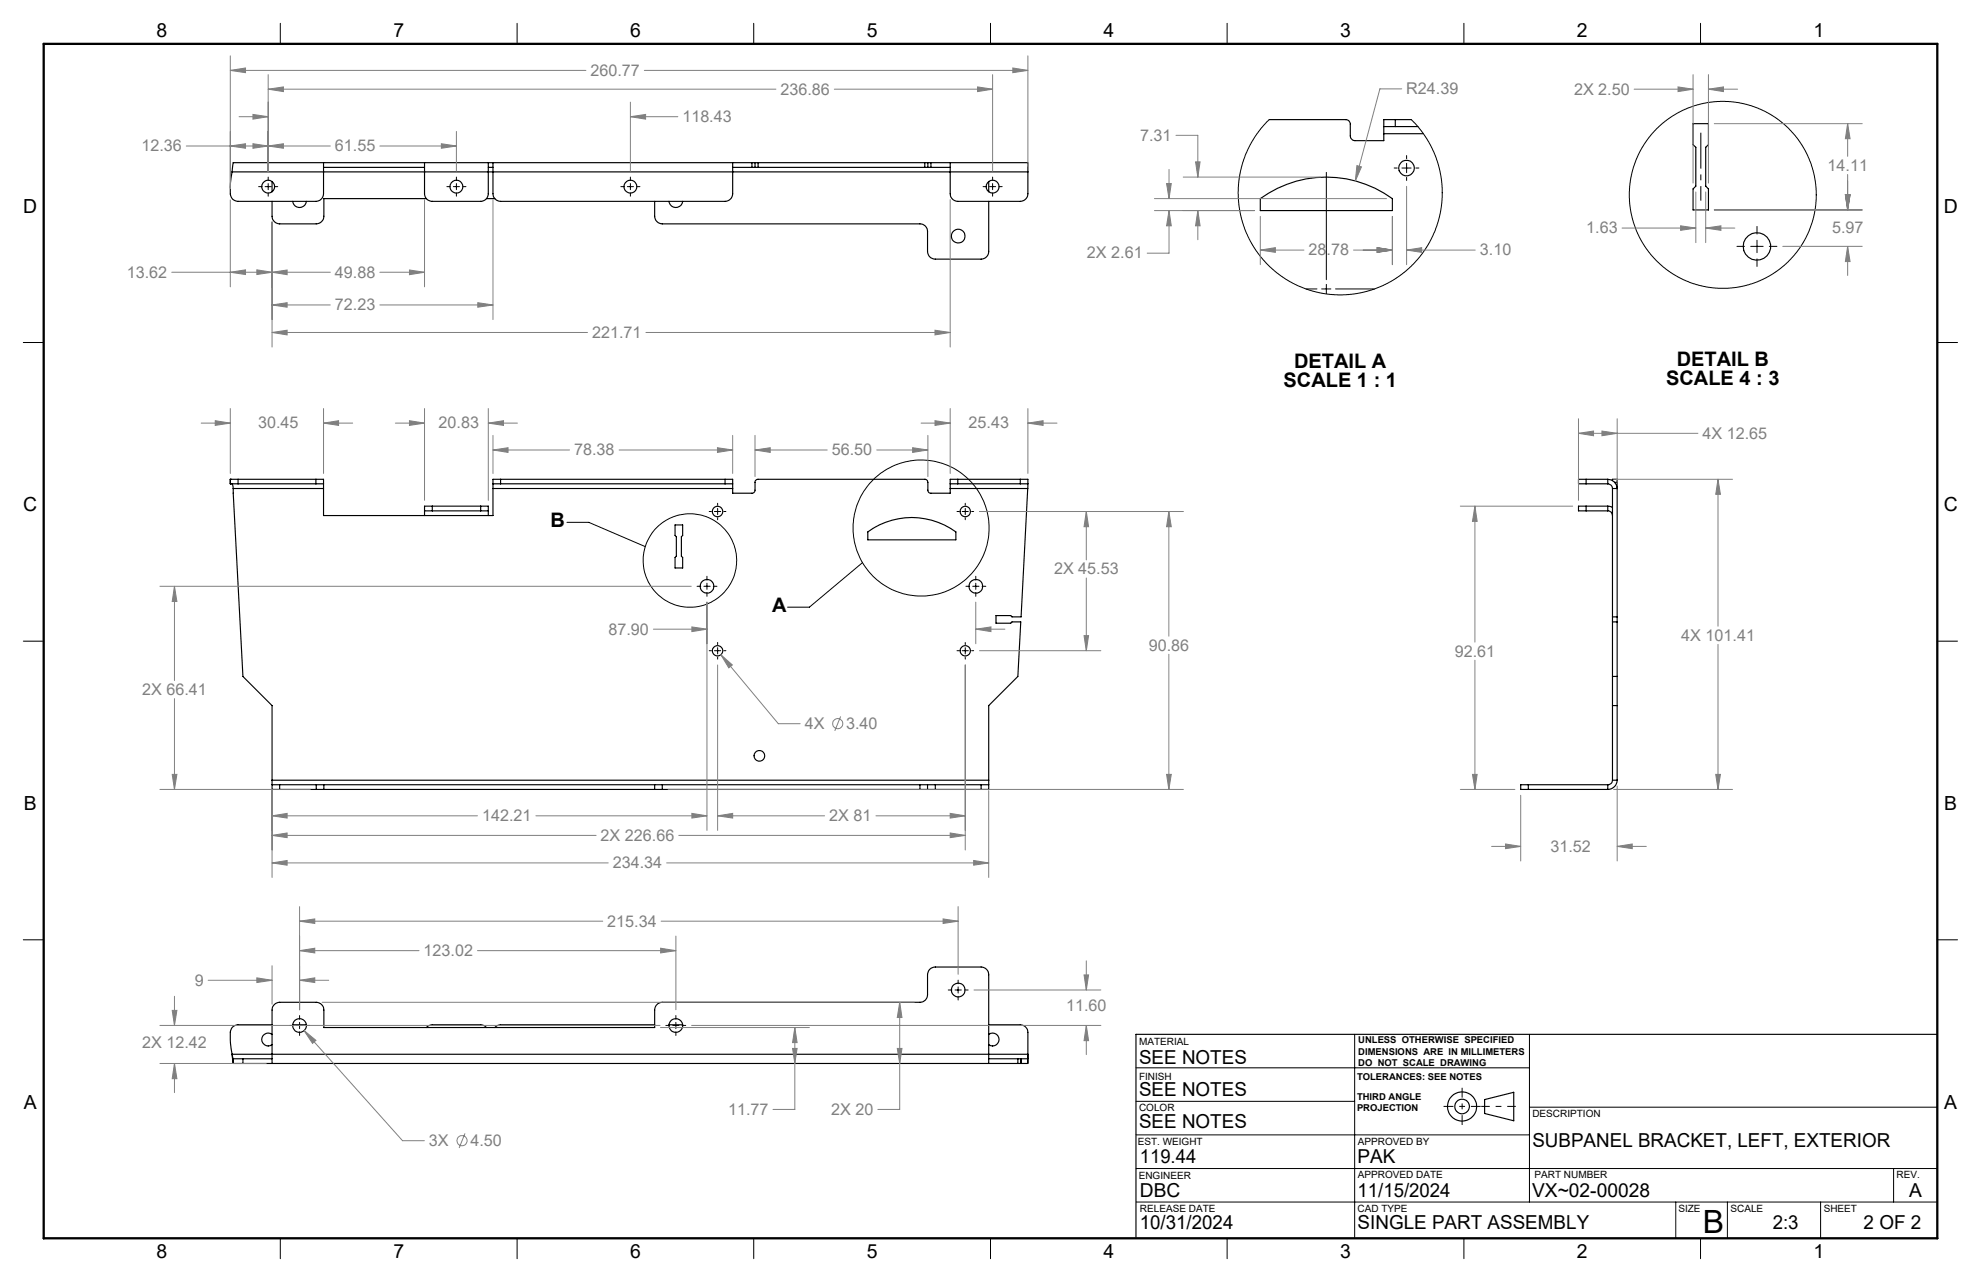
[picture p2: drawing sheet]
<svg xmlns="http://www.w3.org/2000/svg" width="432mm" height="279mm" viewBox="0 0 432 279" stroke-linecap="round" stroke-linejoin="round" font-family="sans-serif">
<g fill="none" stroke="#000" stroke-width=".25">
<path d="M50.6 37.5h173.4M59.3 39.5v2.3M70.5 35.5v6.7a1.69 1.69 0 0 1-1.6 1.7h-17a1.77 1.77 0 0 1-1.7-2.2v-1.8l.4-2.4M70.5 36.5h22M92.5 35.5v6.7a1.69 1.69 0 0 0 1.7 1.7h10.6a1.69 1.69 0 0 0 1.6-1.7v-6.7M106.4 36.5h1.1M107.5 35.5v6.7a1.69 1.69 0 0 0 1.6 1.7h48.9a1.69 1.69 0 0 0 1.7-1.7v-6.7M159.7 36.5h4.2M163.9 35.5h-113.1l-.2 2M163.9 36.5h.7M163.9 35.5h.7M163.9 35.5v1"/>
<path d="M164.6 35.5h.6M164.6 36.5h.6M164.6 35.5v1M165.2 36.5h36.4M165.2 35.5v1M165.2 35.5h36.4M201.6 35.5h.6M201.6 36.5h.6M201.6 35.5v1M202.2 36.5h.7M202.2 35.5h.7M202.2 35.5v1"/>
<path d="M202.9 35.5h21.1v2M202.9 36.5h4.2M202.9 35.5v1M207.1 35.5v6.7a1.69 1.69 0 0 0 1.7 1.7h13.6a1.69 1.69 0 0 0 1.6-1.7v-4.7M215.5 39.5v2.3M276.6 26.1h16.7a.96 .96 0 0 1 1 1v2.5a1.09 1.09 0 0 0 1 1.1h6.3v-1.6M301.6 27.6h2.5M301.6 27.6v1.5M301.6 29.1h8.6M304.1 26.1h-2.5v1.5M304.1 26.1v1.5M304.1 26.1h3.5"/>
<path d="M304.1 27.6h5M369 27h3.4v4.5l-.6 .6v8.5l.6 .6v4.6h-3.4v-4.6l.6-.6v-8.5l-.6-.6zM63.8 43.9a1.49 1.49 0 0 0 1.5 1.3 1.49 1.49 0 0 0 1.5-1.3M93 43.3h-22.4v3.8a1.69 1.69 0 0 1-1.7 1.7h-7.9a1.69 1.69 0 0 1-1.7-1.7v-3.2M106 43.3h1.8M142.7 43.9v3.2a1.69 1.69 0 0 0 1.7 1.7h56.1a1.63 1.63 0 0 1 1.7 1.6v4.4a1.69 1.69 0 0 0 1.7 1.7h10a1.69 1.69 0 0 0 1.6-1.7v-10.9M145.8 43.9a1.51 1.51 0 0 0 1.5 1.3 1.51 1.51 0 0 0 1.5-1.3M274.7 43.3a24.4 24.4 0 0 1 28.8 0v2.6h-28.8zM50.2 105.4h1.7M50.2 104.5h1.7M50.2 105.4h.1M50.2 104.5h.1"/>
<path d="M50.2 104.5v.9M50.6 105.4l.2 1.1M50.8 106.5l2.2 40.9 6.3 6.4v16.2M50.8 106.5h19.7M51.9 104.5h17M51.9 105.4h17M51.9 104.5v.9M68.9 105.4h1.6M68.9 104.5h1.6v.9M68.9 104.5v.9M70.5 105.4v1.1M70.5 106.5v5.9h37v-5.9"/>
<path d="M92.5 111.3h1.7M92.5 111.3v1.1M94.2 110.3h-1.7v1M94.2 110.3v1M94.2 110.3h10.6M94.2 111.3h10.6M104.8 110.3h1.6v1M104.8 111.3h1.6M104.8 110.3v1M106.4 111.3v1.1M107.5 105.4h1.6M107.5 105.4v1.1"/>
<path d="M107.5 106.5h52.2M109.1 104.5h-1.6v.9M109.1 104.5h48.9M109.1 105.4h48.9M109.1 104.5v.9M147.1 114.4h1.7v2.3l-.3 .3v4.2l.3 .3v2.3h-1.7v-2.3l.3-.3v-4.2l-.3-.3zM158 105.4h1.7M158 104.5h1.7v.9M158 104.5v.9M159.7 105.4v1.1M159.7 106.5v1h4.2a.66 .66 0 0 0 .7-.7v-1.7a.66 .66 0 0 1 .6-.6h36.4a.66 .66 0 0 1 .6 .6v1.7a.61 .61 0 0 0 .7 .7h4.2v-1M189.2 115.9a16.2 16.2 0 0 1 19.2 0v1.8h-19.2z"/>
<path d="M207.1 105.4h1.7M207.1 105.4v1.1M207.1 106.5h16.9M208.8 104.5h-1.7v.9M208.8 104.5v.9M208.8 104.5h13.6M208.8 105.4h13.6M222.4 104.5h1.6v.9M222.4 105.4h1.6M222.4 104.5v.9M224 106.5l-1.4 27.9h-2l-.3-.2h-3.2v1.6h3.2l.3-.3h1.9l-.6 11.9-6.4 6.4v16.2M224 105.4v1.1"/>
<path d="M345.7 104.5h-1.6v.9h1.6M345.7 110.3h-1.6v1h1.6M345.7 104.5h4.7M345.7 105.4h4.7M345.7 110.3h4.7M345.7 111.3h4.7M345.7 104.5v.9M345.7 110.3v1M350.4 104.5a2.05 2.05 0 0 1 2.1 2h-1M350.4 105.4a1.02 1.02 0 0 1 1.1 1.1M350.4 111.3a.97 .97 0 0 1 1.1 1.1M350.4 110.3l1.1 .3"/>
<path d="M350.4 104.5v.9M350.4 110.3v1M351.5 104.7v-.2h1v.6M351.5 106.5v63.5M351.9 105.1h.6M352.5 105.1v64.9M351.5 134.4h1M351.5 135.5h1M351.5 147.4h1M351.5 153.8h1M59.3 171v1h1.7M59.3 171h1.7"/>
<path d="M59.3 170v1M59.3 170h156.2M61 172h7.9M61 171h7.9M61 171v1M68.9 172h1.7M68.9 171h1.7M68.9 171v1M70.6 172h72.1M70.6 171h72.1M70.6 171v1M142.7 172h1.7"/>
<path d="M142.7 171h1.7M142.7 171v1M144.4 172h56.1M144.4 171h56.1M144.4 171v1M200.5 172h1.7M200.5 171h1.7M200.5 171v1M202.2 172h1.7M202.2 171h1.7M202.2 171v1M203.9 171v1"/>
<path d="M203.9 172h10M203.9 171h10M213.9 171h1.6M213.9 171v1M215.5 171v1h-1.6M215.5 170v1M333.1 171h-1.6v1h1.6M333.1 172h17.3M333.1 171h17.3M333.1 171v1M350.4 171v1M351.5 170a.97 .97 0 0 1-1.1 1"/>
<path d="M351.5 170h1M352.5 170a2.05 2.05 0 0 1-2.1 2M50.6 229.8l.2 2M50.6 229.8l.2 1M50.6 229.8h173.4M50.8 230.8v1M50.8 231.8h173.2M50.8 230.8h8.5M53 230.8v1M59.3 231.8v-11.7a1.69 1.69 0 0 1 1.7-1.7h7.9a1.69 1.69 0 0 1 1.7 1.7v3.8h72.1v-3.8a1.69 1.69 0 0 1 1.7-1.7h56.1a1.63 1.63 0 0 0 1.7-1.6v-4.4a1.69 1.69 0 0 1 1.7-1.7h10a1.69 1.69 0 0 1 1.6 1.7v19.4M59.3 223.3h-7.4a1.77 1.77 0 0 0-1.7 2.2v1.9l.4 2.4M59.3 225.4a1.41 1.41 0 0 0-1.9 .2 1.41 1.41 0 0 0 0 1.9 1.41 1.41 0 0 0 1.9 .2"/>
<path d="M63.8 223.3h3M93 223.9l.3-.3 .9-.3h10.6l.6 .2 .6 .4M142.7 223.3h-33.6l-.6 .2-.7 .4M145.8 223.3h3M215.5 223.3h6.9a1.69 1.69 0 0 1 1.6 1.7v4.8M215.5 225.4a1.41 1.41 0 0 1 1.9 .2 1.41 1.41 0 0 1 0 1.9 1.41 1.41 0 0 1-1.9 .2M215.5 230.8h8.5M221.9 230.8v1M222.5 230.8v1M222.6 230.8v1M224 230.8v1M224 229.8v2"/>
<path d="M224 229.8v1M323.6 239.6l6.4-1.5v6.2l-6.4-1.6zM422.3 225.4h-174.7v44.5"/>
<circle cx="306.6" cy="36.6" r="1.7"/>
<circle cx="58.4" cy="40.7" r="1.4"/>
<circle cx="99.5" cy="40.7" r="1.41"/>
<circle cx="137.4" cy="40.7" r="1.41"/>
<circle cx="208.9" cy="51.5" r="1.51"/>
<circle cx="216.4" cy="40.7" r="1.41"/>
<circle cx="382.9" cy="53.7" r="3"/>
<circle cx="156.4" cy="111.5" r="1.15"/>
<circle cx="210.4" cy="111.5" r="1.13"/>
<circle cx="154.1" cy="127.8" r="1.51"/>
<circle cx="212.7" cy="127.8" r="1.51"/>
<circle cx="156.4" cy="141.8" r="1.14"/>
<circle cx="210.4" cy="141.8" r="1.12"/>
<circle cx="165.5" cy="164.7" r="1.17"/>
<circle cx="208.9" cy="215.8" r="1.51"/>
<circle cx="65.3" cy="223.5" r="1.5"/>
<circle cx="147.3" cy="223.5" r="1.5"/>
<circle cx="318.7" cy="241.1" r="3.2"/>
<circle cx="318.7" cy="241.2" r="1.6"/>
</g>
<g fill="none" stroke="#000" stroke-width=".22">
<path d="M61.1 5.1v4.5M112.7 5.1v4.5M164.3 5.1v4.5M215.9 5.1v4.5M267.5 5.1v4.5M319.1 5.1v4.5M370.7 5.1v4.5M58.5 38.6v.7M99.5 38.6v.7M137.4 38.6v.7M216.4 38.6v.7M276.6 26.1l-1.8 2-2 2.9-1.4 2.9-1 3.3-.5 3.1v3l.5 3.5 .9 2.9 1.5 3.4 1.9 2.8 2.2 2.3 2.5 2.1 3.3 1.9 2.7 1.1 3.2 .7 3 .3 3.1-.2 3.4-.6 3.5-1.3 2.4-1.3 2.5-1.8 2.6-2.7 2.1-2.9 1.5-2.9 .9-2.7 .7-3.8 .1-3.2-.5-3.6-.8-2.9-1.7-3.5-1.6-2.4-2.2-2.4"/>
<path d="M289.1 37.6v23.4M303.9 36.6h.7M305.6 36.6h2M306.6 33.9v.7M306.6 35.6v2M306.6 38.7v.6M308.6 36.6h.7M56.4 40.7h.7M57.8 40.7h1.3M58.5 40v1.3M58.5 42.1v.7M59.8 40.7h.7"/>
<path d="M97.4 40.7h.7M98.8 40.7h1.4M99.5 40v1.3M99.5 42.1v.7M100.9 40.7h.7M135.3 40.7h.8M136.7 40.7h1.4M137.4 40v1.3M137.4 42.1v.7M138.7 40.7h.8M214.3 40.7h.7M215.7 40.7h1.3"/>
<path d="M216.4 40v1.3M216.4 42.1v.7M217.7 40.7h.7M378.6 53.7h1.7M381.6 53.7h2.7M383 49.4v1.6M383 52.4v2.7M383 56.4v1.7M385.7 53.7h1.6M5.1 74.6h4.4M284.7 63h2.4M288.1 63h2"/>
<path d="M289.1 62v2M291.1 63h8.5M422.3 74.6h4.4M123.6 113.8h4.7l12.4 5.3M154.6 111.5h.4M155.7 111.5h1.4M156.4 109.7v.4M156.4 110.8v1.3M156.4 112.8v.5M157.8 111.5h.4M208.6 111.5h.5M209.7 111.5h1.4"/>
<path d="M210.4 109.7v.4M210.4 110.8v1.3M210.4 112.8v.5M211.8 111.5h.4M5.1 139.7h4.4M151.9 127.8h.9M153.4 127.8h1.4M154.1 125.6v.8M154.1 127.1v1.3M154.1 129.1v.9M155.5 127.8h.8M188 122.6l-11.6 9.7h-4.7"/>
<path d="M210.5 127.8h.8M212 127.8h1.4M212.7 125.6v.8M212.7 127.1v1.3M212.7 129.1v.9M214.1 127.8h.8M422.3 139.7h4.4M154.6 141.8h.4M155.7 141.8h1.4M156.4 140v.5M156.4 141.1v1.4M156.4 143.2v.5"/>
<path d="M157.8 141.8h.4M208.6 141.8h.5M209.7 141.8h1.4M210.4 140v.5M210.4 141.1v1.4M210.4 143.2v.5M211.8 141.8h.4M5.1 204.8h4.4M206.7 215.8h.8M208.2 215.8h1.3M208.8 213.6v.8M208.8 215.1v1.3"/>
<path d="M208.8 217.1v.8M210.2 215.8h.8M422.3 204.8h4.4M63.1 223.5h.9M64.6 223.5h1.4M65.3 221.3v.8M65.3 222.8v1.4M65.3 224.9v.8M66.6 223.5h.9M145.1 223.5h.8M146.6 223.5h1.4M147.3 221.3v.8"/>
<path d="M147.3 222.8v1.4M147.3 224.9v.8M148.7 223.5h.8M247.6 232.7h85.8M295.3 225.4v44.5M333.4 225.4v36.6M247.6 254.7h174.7M247.6 247.3h85.8M247.6 240h47.7M333.4 241.3h88.9M412.7 254.7v7.3M61.1 269.9v4.4"/>
<path d="M112.7 269.9v4.4M164.3 269.9v4.4M215.9 269.9v4.4M247.6 262h174.7M267.5 269.9v4.4M319.1 269.9v4.4M365.3 262v7.9M370.7 269.9v4.4M376.5 262v7.9M396.8 262v7.9"/>
<circle cx="375.5" cy="42.5" r="20.4"/>
<circle cx="200.8" cy="115.1" r="14.8"/>
<circle cx="150.4" cy="122.2" r="10.2"/>
</g>
<g fill="none" stroke="#808080" stroke-width=".22">
<path d="M50.2 15.3l3.3-.5v1zM50.2 12.2v28.8M50.2 15.3h77.5M58.5 19.4l3.3-.5v1.1zM58.5 16.3v21M58.5 19.4h110.6M140.4 15.3h83.6M181.9 19.4h34.5M213.1 18.9l3.3 .5-3.3 .6zM216.4 16.3v21M220.8 14.8l3.2 .5-3.2 .5zM224 12.2v24"/>
<path d="M305.5 19.4h-4.7l-5.4 20M356.2 19.4h12.8M365.8 18.9l3.2 .5-3.2 .6zM369 16.3v23.6M372.4 19.4l3.3-.5v1.1zM372.4 19.4h6.3M372.4 16.3v23.6M40.6 31.8h31.4M50.2 31.8l3.3-.5v1zM52.1 25.4h6.4M55.1 31.3l3.4 .5-3.4 .5zM55.1 24.9l3.4 .5-3.4 .6z"/>
<path d="M58.5 31.8l3.3-.5v1zM82.8 31.8h16.7M96.2 31.3l3.3 .5-3.3 .5zM99.5 28.6v8.7M137.4 25.4l3.3-.5v1.1zM137.4 22.3v15M137.4 25.4h10.3M254.8 36.9v6.4M256.3 29.5h4.8v9.1M257.9 38.6h29.9M260.6 35.3h1l-.5 3.3zM295.8 36.1l1 .3-1.4 3z"/>
<path d="M373.7 27h32.2M402.7 27l.6 3.2h-1.1zM402.7 27v7.1M402.7 38v7.8M37.4 59.3h34.6M50.2 59.3l3.3-.5v1zM50.2 43.6v18.9M56 58.8l3.3 .5-3.3 .5zM59.3 59.3l3.3-.5v1.1zM59.3 48.4v27.2M82.8 59.3h9.7M89.3 58.8l3.2 .5-3.2 .6z"/>
<path d="M92.5 43.5v19M107.5 43.5v26.1M207.1 43.5v32.1M251.6 45.9h21.8M251.6 43.3h50.6M254.3 40h1l-.5 3.3zM254.8 45.9l.5 3.3h-1zM254.8 45.9v9.3h-4.8M261.1 45.9l.5 3.3h-1zM261.1 45.9v6.3M274.7 54.5l3.3-.5v1zM274.7 54.5h9.5"/>
<path d="M274.7 47.2v10.5M295 54.5h8.5M300.2 54l3.3 .5-3.3 .5zM303.5 47.2v10.5M306.6 54.5l3.3-.5v1zM306.6 40.6v17.1M306.6 54.5h15M353.6 49.7h16M366.3 49.2l3.3 .5-3.3 .5zM369.6 41.8v11.1M371.8 49.7l3.3-.5v1zM371.8 41.8v11.1"/>
<path d="M371.8 49.7h6.3M373.7 45.8h32.2M388.6 53.7h17.3M402.2 42.4h1.1l-.6 3.4zM402.7 53.7l.6 3.3h-1.1zM402.7 53.7v6.3M59.3 66.5l3.3-.5v1zM59.3 72.5l3.3-.5v1zM59.3 66.5h12.7M59.3 72.5h68.8M82.8 66.5h24.7M104.1 66l3.4 .5-3.4 .5z"/>
<path d="M140.8 72.5h66.3M203.8 72l3.3 .5-3.3 .5zM43.9 92.2h6.3M46.9 91.7l3.3 .5-3.3 .5zM50.2 89v14.2M70.5 92.2l3.3-.5v1zM70.5 89v14.2M70.5 92.2h6.4M86.2 92.2h6.3M89.3 91.7l3.2 .5-3.2 .5zM92.5 89v20M106.4 92.2l3.3-.5v1z"/>
<path d="M106.4 92.2h6.4M106.4 89v20M107.5 98.1l3.2-.5v1zM107.5 94.9v8.3M107.5 98.1h16.6M134.9 98.1h24.8M156.4 97.6l3.3 .5-3.3 .5zM159.7 94.9v8.3M164.6 98.1l3.3-.5v1zM164.6 98.1h15.7M164.6 94.9v9M191.1 98.1h11.1"/>
<path d="M198.9 97.6l3.3 .5-3.3 .5zM200.8 92.2h6.3M202.2 94.9v9M203.8 91.7l3.3 .5-3.3 .5zM207.1 89v14.2M224 92.2l3.4-.5v1zM224 92.2h6.4M224 89v14.2M344.1 94.4l3.2-.5v1.1zM344.1 91.3v17.7M344.1 94.4h26M349.2 93.9l3.3 .5-3.3 .6z"/>
<path d="M352.5 91.3v13.9M213.5 111.5h44.5M236.8 111.5l.5 3.3h-1zM236.8 111.5v10.5M254.8 111.5l.5 3.3h-1zM254.8 111.5v27.1M318.3 110.3h24.5M321.5 110.3l.5 3.3h-1zM321.5 110.3v29.6M351.7 104.5h25.9M374.5 104.5l.5 3.2h-1zM374.5 104.5v32"/>
<path d="M34.9 127.8h115.8M38 127.8l.6 3.3h-1.1zM38 127.8v20.5M142.4 137.1h11.7M150.8 136.6l3.3 .5-3.3 .6zM154.1 131.2v49.8M212.7 137.1l3.3-.5v1.1zM212.7 131.2v9.1M212.7 137.1h6.3M236.3 138.5h1l-.5 3.3zM236.8 126v15.8M38 152.3v19.7"/>
<path d="M156.4 144.9v36.1M157.1 142.7l2.5 2.2-.7 .7zM157.1 142.7l12.6 15h4.7M183.2 156.1l-1.2 3.2M210.4 144.9v40.3M213.5 141.8h26.5M254.8 142.6v29.4M321.5 143.9v28.1M374.5 140.4v31.6M34.9 172h32.8M37.5 168.8h1.1l-.6 3.2zM59.3 177.8l3.3-.5v1z"/>
<path d="M59.3 172.3v18.9M59.3 177.8h44.8M116.8 177.8h37.3M145.6 172h112.4M150.8 177.3l3.3 .5-3.3 .5zM156.4 177.8l3.3-.5v1zM156.4 177.8h23.3M190.9 177.8h19.5M207.1 177.3l3.3 .5-3.3 .5zM215.5 172.3v18.9M254.3 168.8h1l-.5 3.2zM318.3 172h11.9"/>
<path d="M321 168.8h1l-.5 3.2zM331.5 173.3v14.3M351.7 172h25.9M352.5 171.3v16.3M374 168.8h1l-.5 3.2zM59.3 188.1l3.3-.6v1.1zM59.3 182.1l3.3-.6v1.1zM59.3 188.1h73.3M59.3 182.1h70.6M65.3 197.6v22.5M145.3 188.1h70.2M148 182.1h62.4"/>
<path d="M207.1 181.5l3.3 .6-3.3 .5zM208.8 197.6v14.7M212.2 187.5l3.3 .6-3.3 .5zM325.1 184.5h6.4M328.2 183.9l3.3 .6-3.3 .5zM352.5 184.5l3.3-.6v1.1zM352.5 184.5h6.3M38 217.1v6.4M45.4 213.6h13.9M56 213.1l3.3 .5-3.3 .5zM59.3 210.5v8.4M65.3 213.6l3.3-.5v1z"/>
<path d="M65.3 207.2l3.3-.5v1zM65.3 200.8l3.3-.5v1zM65.3 213.6h6.3M65.3 207.2h26M65.3 200.8h66.1M70.2 218.4h129.1M104.1 207.2h43.2M144 206.7l3.3 .5-3.3 .5zM144.1 200.8h64.7M147.3 204v16.1M196.1 218.4l.5 3.4h-1zM196.1 218.4v23.4h-4.8"/>
<path d="M205.6 200.3l3.2 .5-3.2 .5zM212.3 215.8h27.7M236.3 212.5h1l-.5 3.3zM236.8 209.4v6.4M34.9 231.8h23.1M34.9 223.5h109M37.5 220.2h1.1l-.6 3.3zM38 231.8l.6 3.3h-1.1zM38 231.8v6.3M66.3 224.6l2.6 2.1-.8 .7zM66.3 224.6l21.4 24h4.8M144 223.9h32.4"/>
<path d="M150.7 223.5h89.3M172.8 228.5h.9l-.5 3.3zM173.2 223.9l.5 3.3h-.9zM173.2 223.9v17.9h-4.7M195.6 228.5h1l-.5 3.3zM236.8 223.5l.5 3.3h-1zM236.8 223.5v6.3M101.4 247l-1.3 3.2"/>
<circle cx="182.6" cy="157.7" r="1.09"/>
<circle cx="100.7" cy="248.6" r="1.11"/>
</g>
<path d="M370.7 28.9v14.8" fill="none" stroke="#000" stroke-width=".22" stroke-dasharray="15.2 1.3 1.3 1.3" stroke-dashoffset="7.4" stroke-linecap="butt"/>
<path d="M330.4 241.1h-7.5" fill="none" stroke="#000" stroke-width=".22" stroke-dasharray="15.2 1.3 1.3 1.3" stroke-dashoffset="13.4" stroke-linecap="butt"/>
<path d="M318.7 237.1v8.1M314.7 241.1h8.1" fill="none" stroke="#000" stroke-width=".22" stroke-dasharray="15.2 1.3 1.3 1.3" stroke-dashoffset="13.1" stroke-linecap="butt"/>
<path d="M9.5 9.6h412.8v260.3h-412.8z" fill="none" stroke="#000" stroke-width=".5"/>
<path d="M59.3 188.1l3.3-.6v1.1zM212.2 187.5l3.3 .6-3.3 .5zM46.9 91.7l3.3 .5-3.3 .5zM70.5 92.2l3.3-.5v1zM89.3 91.7l3.2 .5-3.2 .5zM106.4 92.2l3.3-.5v1zM107.5 98.1l3.2-.5v1zM156.4 97.6l3.3 .5-3.3 .5zM164.6 98.1l3.3-.5v1zM198.9 97.6l3.3 .5-3.3 .5zM203.8 91.7l3.3 .5-3.3 .5zM224 92.2l3.4-.5v1zM38 127.8l.6 3.3h-1.1zM37.5 168.8h1.1l-.6 3.2zM59.3 177.8l3.3-.5v1zM150.8 177.3l3.3 .5-3.3 .5zM156.4 177.8l3.3-.5v1zM207.1 177.3l3.3 .5-3.3 .5zM236.3 138.5h1l-.5 3.3zM236.8 111.5l.5 3.3h-1zM59.3 182.1l3.3-.6v1.1zM207.1 181.5l3.3 .6-3.3 .5zM254.3 168.8h1l-.5 3.2zM254.8 111.5l.5 3.3h-1zM157.1 142.7l1.8 2.9 .7-.7zM150.8 136.6l3.3 .5-3.3 .6zM212.7 137.1l3.3-.5v1.1zM374 168.8h1l-.5 3.2zM374.5 104.5l.5 3.2h-1zM321.5 110.3l.5 3.3h-1zM321 168.8h1l-.5 3.2zM349.2 93.9l3.3 .5-3.3 .6zM344.1 94.4l3.2-.5v1.1zM352.5 184.5l3.3-.6v1.1zM328.2 183.9l3.3 .6-3.3 .5zM56 213.1l3.3 .5-3.3 .5zM65.3 213.6l3.3-.5v1zM65.3 207.2l3.3-.5v1zM144 206.7l3.3 .5-3.3 .5zM65.3 200.8l3.3-.5v1zM205.6 200.3l3.2 .5-3.2 .5zM38 231.8l.6 3.3h-1.1zM37.5 220.2h1.1l-.6 3.3zM236.8 223.5l.5 3.3h-1zM236.3 212.5h1l-.5 3.3zM195.6 228.5h1l-.5 3.3zM196.1 218.4l.5 3.4h-1zM172.8 228.5h.9l-.5 3.3zM173.2 223.9l.5 3.3h-.9zM66.3 224.6l1.8 2.8 .8-.7zM56 58.8l3.3 .5-3.3 .5zM50.2 59.3l3.3-.5v1zM50.2 15.3l3.3-.5v1zM220.8 14.8l3.2 .5-3.2 .5zM59.3 59.3l3.3-.5v1.1zM89.3 58.8l3.2 .5-3.2 .6zM59.3 66.5l3.3-.5v1zM104.1 66l3.4 .5-3.4 .5zM59.3 72.5l3.3-.5v1zM203.8 72l3.3 .5-3.3 .5zM50.2 31.8l3.3-.5v1zM55.1 31.3l3.4 .5-3.4 .5zM58.5 31.8l3.3-.5v1zM96.2 31.3l3.3 .5-3.3 .5zM55.1 24.9l3.4 .5-3.4 .6zM137.4 25.4l3.3-.5v1.1zM58.5 19.4l3.3-.5v1.1zM213.1 18.9l3.3 .5-3.3 .6zM300.2 54l3.3 .5-3.3 .5zM306.6 54.5l3.3-.5v1zM274.7 54.5l3.3-.5v1zM300.2 54l3.3 .5-3.3 .5zM261.1 45.9l.5 3.3h-1zM260.6 35.3h1l-.5 3.3zM295.8 36.1l-.4 3.3 1.4-3zM254.8 45.9l.5 3.3h-1zM254.3 40h1l-.5 3.3zM402.7 53.7l.6 3.3h-1.1zM402.2 42.4h1.1l-.6 3.4zM402.7 27l.6 3.2h-1.1zM402.2 42.4h1.1l-.6 3.4zM365.8 18.9l3.2 .5-3.2 .6zM372.4 19.4l3.3-.5v1.1zM366.3 49.2l3.3 .5-3.3 .5zM371.8 49.7l3.3-.5v1z" fill="#808080"/>
<text font-size="7" x="371.2" y="268.7">B</text>
<g font-size="4.4">
<text x="282.1" y="80.2">DETAIL A</text>
<text x="363.2" y="83.9">SCALE 4 : 3</text>
<text x="365.5" y="79.8">DETAIL B</text>
<text x="279.8" y="84.4">SCALE 1 : 1</text>
<text x="120" y="114.9">B</text>
<text x="168.3" y="133.4">A</text>
</g>
<g font-size="4.2">
<text x="34.1" y="8.1">8</text>
<text x="85.7" y="8.1">7</text>
<text x="137.3" y="8.1">6</text>
<text x="188.9" y="8.1">5</text>
<text x="240.5" y="8.1">4</text>
<text x="292.1" y="8.1">3</text>
<text x="343.7" y="8.1">2</text>
<text x="395.3" y="8.1">1</text>
<text x="5.1" y="46.4">D</text>
<text x="423.7" y="46.4">D</text>
<text x="5.1" y="111.4">C</text>
<text x="423.7" y="111.4">C</text>
<text x="5.2" y="176.5">B</text>
<text x="423.8" y="176.5">B</text>
<text x="248.3" y="232">SEE NOTES</text>
<text x="248.3" y="238.9">SEE NOTES</text>
<text x="5.2" y="241.6">A</text>
<text x="248.3" y="245.9">SEE NOTES</text>
<text x="423.8" y="241.6">A</text>
<text x="334" y="249.9">SUBPANEL BRACKET, LEFT, EXTERIOR</text>
<text x="248.5" y="253.4">119.44</text>
<text x="295.9" y="253.4">PAK</text>
<text x="248.5" y="260.8">DBC</text>
<text x="295.9" y="260.8">11/15/2024</text>
<text x="334" y="260.8">VX~02-00028</text>
<text x="416.1" y="260.9">A</text>
<text x="248.5" y="267.9">10/31/2024</text>
<text x="295.9" y="267.9">SINGLE PART ASSEMBLY</text>
<text x="386.4" y="267.9">2:3</text>
<text x="406.2" y="267.9">2 OF 2</text>
<text x="34.1" y="274.2">8</text>
<text x="85.7" y="274.2">7</text>
<text x="137.3" y="274.2">6</text>
<text x="188.9" y="274.2">5</text>
<text x="240.5" y="274.2">4</text>
<text x="292.1" y="274.2">3</text>
<text x="343.7" y="274.2">2</text>
<text x="395.3" y="274.2">1</text>
</g>
<g font-size="3.5" fill="#808080">
<text x="128.7" y="16.5">260.77</text>
<text x="170.1" y="20.6">236.86</text>
<text x="306.5" y="20.5">R24.39</text>
<text x="343.1" y="20.6">2X 2.50</text>
<text x="148.7" y="26.6">118.43</text>
<text x="30.8" y="33">12.36</text>
<text x="73" y="33">61.55</text>
<text x="248.5" y="30.7">7.31</text>
<text x="398.4" y="37.2">14.11</text>
<text x="345.7" y="50.9">1.63</text>
<text x="399.3" y="50.9">5.97</text>
<text x="236.9" y="56.3">2X 2.61</text>
<text x="285.2" y="55.7">28.78</text>
<text x="322.6" y="55.7">3.10</text>
<text x="27.6" y="60.5">13.62</text>
<text x="73" y="60.5">49.88</text>
<text x="73" y="67.6">72.23</text>
<text x="129.1" y="73.6">221.71</text>
<text x="56.2" y="93.4">30.45</text>
<text x="95.6" y="93.4">20.83</text>
<text x="211.1" y="93.4">25.43</text>
<text x="371.1" y="95.6">4X 12.65</text>
<text x="125.1" y="99.2">78.38</text>
<text x="181.3" y="99.2">56.50</text>
<text x="229.7" y="125.2">2X 45.53</text>
<text x="132.6" y="138.3">87.90</text>
<text x="250.4" y="141.8">90.86</text>
<text x="317.1" y="143.1">92.61</text>
<text x="366.5" y="139.6">4X 101.41</text>
<text x="31" y="151.5">2X 66.41</text>
<text x="175.4" y="158.9">4X</text>
<text x="184.4" y="158.9">3.40</text>
<text x="105.1" y="179">142.21</text>
<text x="180.7" y="179">2X 81</text>
<text x="130.9" y="183.2">2X 226.66</text>
<text x="337.9" y="185.6">31.52</text>
<text x="133.6" y="189.2">234.34</text>
<text x="132.4" y="201.9">215.34</text>
<text x="92.3" y="208.3">123.02</text>
<text x="42.5" y="214.8">9</text>
<text x="232.4" y="220.2">11.60</text>
<text x="31" y="228.3">2X 12.42</text>
<text x="158.7" y="242.9">11.77</text>
<text x="181.2" y="242.9">2X 20</text>
<text x="93.5" y="249.8">3X</text>
<text x="102.5" y="249.8">4.50</text>
</g>
<g font-size="2.2">
<text x="248.3" y="227.6">MATERIAL</text>
<text x="248.3" y="235.3">FINISH</text>
<text x="248.3" y="242.1">COLOR</text>
<text x="334" y="243.4">DESCRIPTION</text>
<text x="248" y="249.5">EST. WEIGHT</text>
<text x="296" y="249.5">APPROVED BY</text>
<text x="248.2" y="257">ENGINEER</text>
<text x="296" y="256.8">APPROVED DATE</text>
<text x="334.5" y="256.8">PART NUMBER</text>
<text x="413.4" y="256.8">REV.</text>
<text x="248.5" y="264">RELEASE DATE</text>
<text x="295.9" y="264">CAD TYPE</text>
<text x="365.8" y="264">SIZE</text>
<text x="377.2" y="264">SCALE</text>
<text x="397.5" y="264">SHEET</text>
</g>
<g font-size="2.1">
<text x="296.1" y="227.3">UNLESS OTHERWISE SPECIFIED</text>
<text x="296.1" y="229.8">DIMENSIONS ARE IN MILLIMETERS</text>
<text x="296.1" y="232.3">DO NOT SCALE DRAWING</text>
<text x="295.8" y="235.3">TOLERANCES: SEE NOTES</text>
<text x="295.8" y="239.6">THIRD ANGLE</text>
<text x="295.8" y="242.1">PROJECTION</text>
</g>
</svg>
